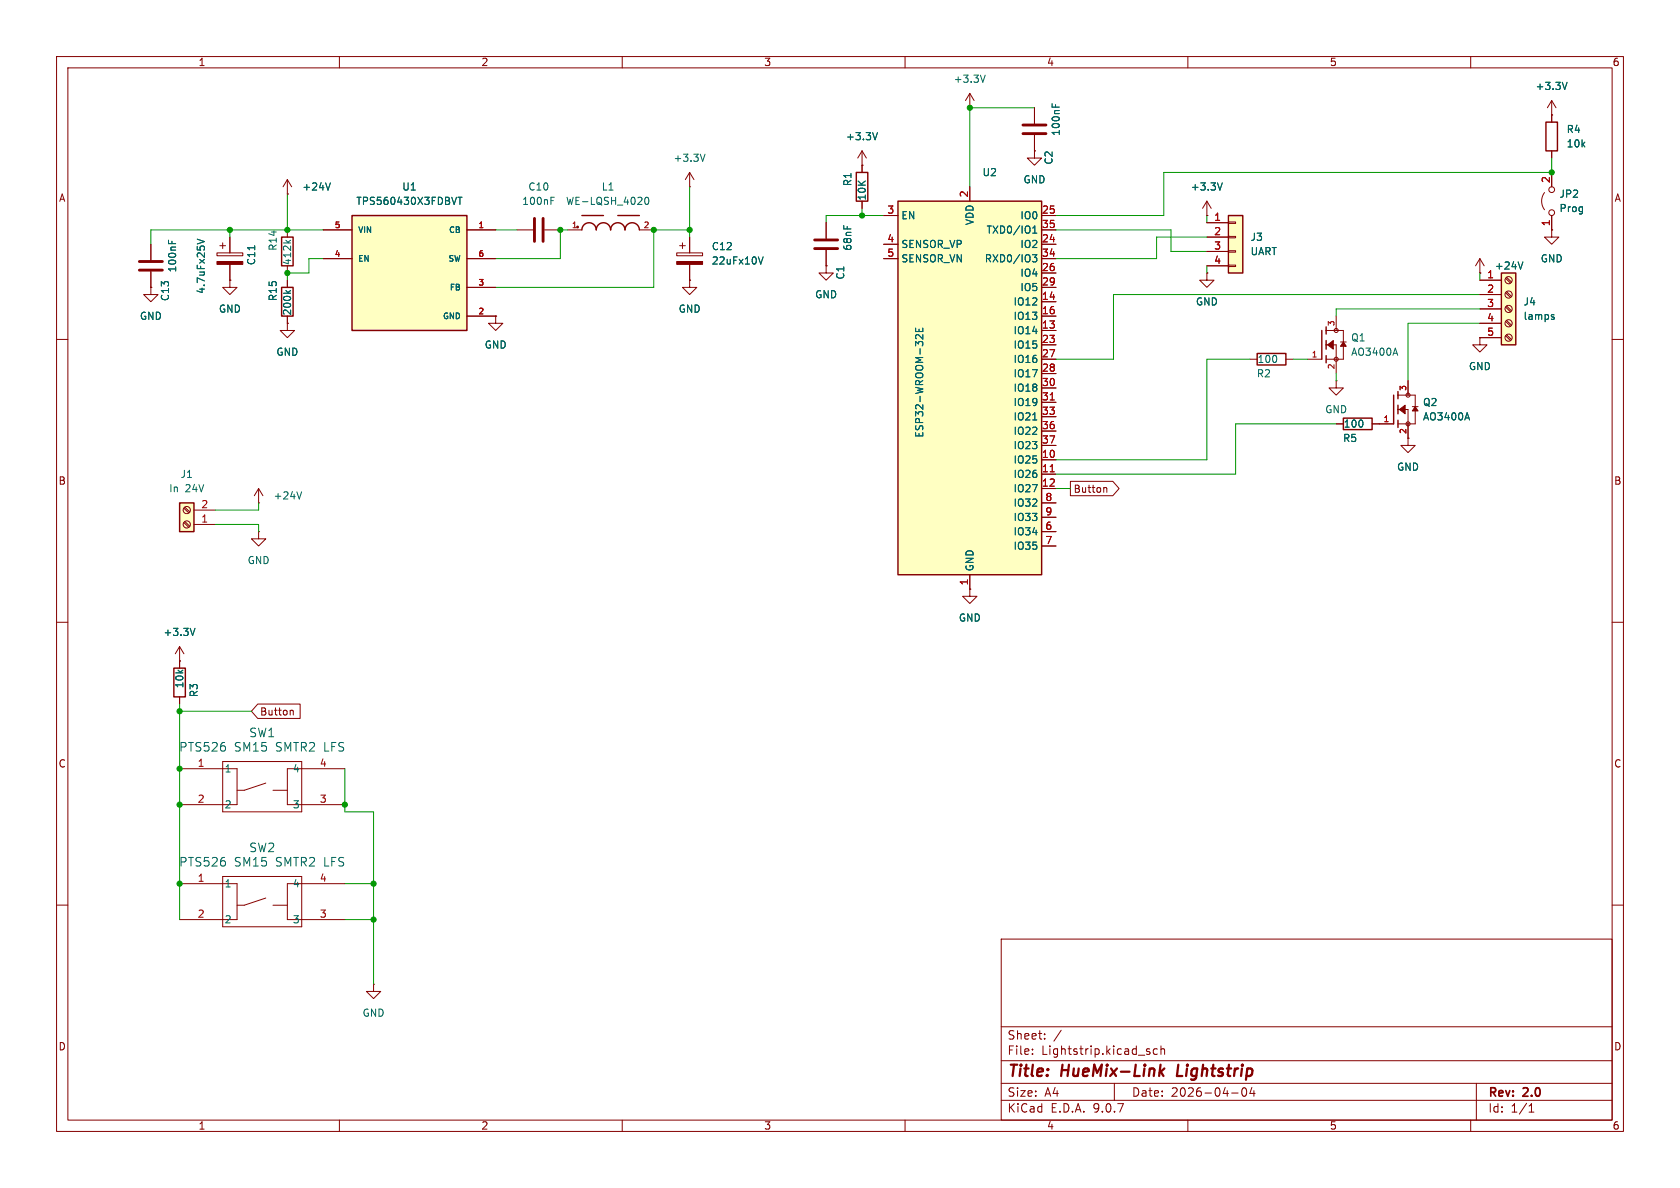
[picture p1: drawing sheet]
<svg xmlns="http://www.w3.org/2000/svg" width="297mm" height="210mm" viewBox="0 0 297 210" stroke-linecap="round" stroke-linejoin="round" font-family="sans-serif">
<g fill="none" stroke="#840000" stroke-width=".18">
<path d="M10 10h277v190h-277zM12 12h273v186h-273zM60 10v2M110 10v2M160 10v2M210 10v2M260 10v2M146 39.4v2.8M146 44.2v2.8M10 60h2M285 60h2M10 110h2"/>
<path d="M285 110h2M31.7 135.9h10.2v6.3h-10.2M39.4 134.6h13.9v8.9h-13.9zM47 138.4l-3.8 1.3h-1.3M48.3 139.7h2.5M61 135.9h-10.2v6.3h10.2M31.7 156.2h10.2v6.4h-10.2M39.4 154.9h13.9v8.9h-13.9zM47 158.8l-3.8 1.2h-1.3M61 156.2h-10.2v6.4h10.2M10 160h2M48.3 160h2.5"/>
<path d="M177 166h108v32h-108zM285 160h2M60 198v2M110 198v2M160 198v2M177 194.5h108M177 191.5h108M177 187.5h108M177 181.5h108M182.5 186.3v.1M182.5 185.5v.1M184.7 183.6v.1"/>
<path d="M184.7 182.8v.1M187.6 182.1l-1.3 2M197 191.5v3M202.9 185.4l.3 .1M202.9 185.9l.3 .1 .1 .2-.2 .2h-.3M204.6 185.5l-.4-.1-.3 .3v.4l.1 .2h.6M205.2 185.5l.3-.1 .3 .1 .1 .9M205.2 184.9v1.5M210 198v2M217.7 193.2h1.2M219.7 192.4a.81 .81 0 0 0 .3 1.4l.2-.1 .2-.5-.2-.8M221.3 192.2l-.3 1.1h.9"/>
<path d="M221.7 192.8v1M260 198v2M261 191.5v6.5M270.3 196.6h.9M270.3 195.5l.4-.4v1.5"/>
</g>
<path d="M205.2 189.4l.5 .8M205.8 188.9l-.8 .7M208.3 188.2l-.2 2h.9" fill="none" stroke="#840000" stroke-width=".4"/>
<path d="M144 43.9h4.1M144 42.4h4.1" fill="none" stroke="#840000" stroke-width=".51"/>
<path d="M31.7 88.9h2.6v5.1h-2.6z" fill="#ffffc2"/>
<path d="M31.7 88.9h2.6v5.1h-2.6zM30.7 118.1h2.1v5.1h-2.1z" fill="none" stroke="#840000" stroke-width=".25"/>
<g fill="none" stroke="#840000" stroke-width=".18">
<path d="M32.5 92.4l.9 .8M32.5 89.8l.9 .9M32.7 92.2l.9 .8M32.7 89.7l.9 .8M34.3 92.7h3.8M34.3 90.2h3.8M45.7 88.9h.1M45.7 94v1.3h1.3l-1.3 1.2-1.3-1.2h1.3M45.7 94h.1M45.7 86.4l-.7 1.2M45.7 86.4l.8 1.2M45.7 86.4v2.5"/>
<path d="M31.7 116.8h.1M31.7 114.3v3.8M31.7 114.3l-.7 1.3M31.7 114.3l.8 1.3M31.7 123.2v1.3"/>
<circle cx="33" cy="90.2" r=".63"/>
<circle cx="33" cy="92.7" r=".63"/>
</g>
<path d="M53.3 86.9l-.4 1.3M34.5 111.1l-.5 1.2" fill="none" stroke="#006464" stroke-width=".18"/>
<path d="M265.4 48.3h2.6v12.7h-2.6z" fill="#ffffc2"/>
<path d="M49.8 41.9h2v5.1h-2zM49.8 50.8h2v5.1h-2zM233.7 58.4v5.1M234.4 57.8v1.3M265.4 48.3h2.6v12.7h-2.6zM234.4 60.2v1.5M234.4 62.9v1.2M237.5 73.9h5.1v2h-5.1zM246.4 69.9v5M247.1 69.2v1.3M247.1 71.6v1.6M247.1 74.3v1.3" fill="none" stroke="#840000" stroke-width=".25"/>
<g fill="none" stroke="#840000" stroke-width=".18">
<path d="M50.8 34.3h.1M50.8 31.8v2.5M50.8 31.8l-.8 1.2M50.8 31.8l.8 1.2M26.7 50.8v1.3h1.2l-1.2 1.2-1.3-1.2h1.3M26.7 50.8h.1M26.7 43.2v2.8M26.7 48v2.8M38.4 44.7h4.5v.5h-4.5zM38.9 43.4h1M39.4 42.9v1M40.6 49.5v1.3h1.3l-1.3 1.3-1.2-1.3h1.2"/>
<path d="M40.6 49.5h.1M40.6 41.9v2.8M40.6 46.7v2.8M50.8 57.2v1.2h1.3l-1.3 1.3-1.3-1.3h1.3M50.8 57.2h.1M50.8 40.6v1.3M50.8 47v1.3M50.8 49.5v1.3M50.8 55.9v1.3M234.4 58.4h3.1v5.1h-3.1M236.2 55.9v2.5M261.6 48.3h.1"/>
<path d="M261.6 59.7v1.3h1.3l-1.3 1.2-1.3-1.2h1.3M261.6 59.7h.1M261.6 49.5h3.8M261.6 52.1h3.8M261.6 54.6h3.8M261.6 57.2h3.8M261.6 59.7h3.8M261.6 45.7l-.7 1.3M261.6 45.7l.8 1.3M261.6 45.7v2.6M266.2 49.2l.8 .8M266.2 51.7l.8 .9"/>
<path d="M266.2 54.3l.8 .8M266.2 56.8l.8 .9M266.2 59.4l.8 .8M266.3 49l.9 .9M266.3 51.6l.9 .8M266.3 54.1l.9 .8M266.3 56.6l.9 .9M266.3 59.2l.9 .8M231.1 63.5h2.6M234.4 61h1.8v5M236.2 74.9h1.3M237 60.5h1"/>
<path d="M242.6 74.9h3.8M247.1 69.9h3.1v5h-3.1M247.1 72.4h1.8v5.1M248.9 77.5v1.2h1.3l-1.3 1.3-1.3-1.3h1.3M248.9 77.5h.1M248.9 67.3v2.6M249.7 71.9h1"/>
<circle cx="236.2" cy="58.4" r=".36"/>
<circle cx="266.7" cy="49.5" r=".63"/>
<circle cx="266.7" cy="59.7" r=".63"/>
<circle cx="266.7" cy="54.6" r=".63"/>
<circle cx="266.7" cy="52.1" r=".63"/>
<circle cx="266.7" cy="57.1" r=".63"/>
<circle cx="236.2" cy="63.5" r=".36"/>
<circle cx="248.9" cy="69.9" r=".36"/>
<circle cx="248.9" cy="74.9" r=".36"/>
</g>
<g fill="none" stroke="#006464" stroke-width=".18">
<path d="M58.4 32.3l-.4 1.3M29.8 42.5v.6M30.4 42.6v.5M34.9 42.3l1.2 .4-1.2 .4M45 43.4v.8M50.5 42.5l.5 .4M50.5 51.4l.5 .4M51.4 42.5l-.5 .3M51.4 51.4l-.5 .3M269.2 46.3l-.4 1.3M274.4 56l.3 .1 .1 .2-.2 .2h-.2M274.4 55.6l.3 .1"/>
<path d="M246.7 61.5l.4 1.3M259.4 73l.4 1.2"/>
</g>
<g fill="#840000" stroke="#840000" stroke-width=".18">
<path d="M234.7 61l1-.8v1.5z"/>
<path d="M237.5 60.5l.5 .7h-1z"/>
<path d="M247.4 72.4l1-.8v1.6z"/>
<path d="M250.2 71.9l.5 .7h-1z"/>
<path d="M38.4 46.2h4.5v.5h-4.5z"/>
</g>
<path d="M24.6 47.8h4.1M24.6 46.2h4.1" fill="none" stroke="#840000" stroke-width=".51"/>
<path d="M62.2 38.1h20.3v20.3h-20.3z" fill="#ffffc2"/>
<path d="M62.2 38.1h20.3v20.3h-20.3z" fill="none" stroke="#840000" stroke-width=".25"/>
<path d="M57.1 40.6h5.1M57.1 45.7h5.1M82.5 40.6h5.1M82.5 45.7h5.1M82.5 50.8h5.1M82.5 55.9h5.1M87.6 55.9v1.3h1.3l-1.3 1.2-1.2-1.2h1.2M87.6 55.9h.1" fill="none" stroke="#840000" stroke-width=".18"/>
<path d="M80.9 34.9h.8M81.3 34.9v1.2" fill="none" stroke="#006464" stroke-width=".18"/>
<path d="M217.2 38.1h2.5v10.2h-2.5z" fill="#ffffc2"/>
<path d="M217.2 38.1h2.5v10.2h-2.5zM273.3 21.6h2v5.1h-2zM222.2 62.5h5.1v2h-5.1z" fill="none" stroke="#840000" stroke-width=".25"/>
<g fill="none" stroke="#840000" stroke-width=".18">
<path d="M171.4 19.1h.1M171.4 16.5l-.7 1.3M171.4 16.5l.8 1.3M171.4 16.5v2.6M182.9 19.1v2.7M274.3 17.8l-.7 1.3M274.3 17.8l.8 1.3M274.3 17.8v3.8M121.9 33h.1M121.9 30.5l-.7 1.3M121.9 30.5l.8 1.3M121.9 30.5v2.5"/>
<path d="M182.9 26.7v1.2h1.2l-1.2 1.3-1.3-1.3h1.3M182.9 26.7h.1M182.9 23.9v2.8M213.4 38.1h.1M213.4 39.4h3.8M213.4 35.6l-.8 1.2M213.4 35.6l.7 1.2M213.4 35.6v2.5M217.2 39.2h1.2v.3h-1.2zM273 34a2.53 2.53 0 0 0 0 3.1M274.3 20.3h.1M274.3 26.7v1.2"/>
<path d="M274.3 30.5v2.5M274.3 38.1v2.5M119.6 44.7h4.6v.5h-4.6zM120.1 43.4h1.1M120.6 42.9v1M121.9 49.5v1.3h1.3l-1.3 1.3-1.3-1.3h1.3M121.9 49.5h.1M121.9 41.9v2.8M121.9 46.7v2.8M213.4 48.3v1.2h1.2l-1.2 1.3-1.3-1.3h1.3M213.4 48.3h.1M213.4 41.9h3.8"/>
<path d="M213.4 44.5h3.8M213.4 47h3.8M217.2 41.8h1.2v.2h-1.2zM217.2 44.3h1.2v.3h-1.2zM217.2 46.9h1.2v.2h-1.2zM274.3 40.6v1.3h1.3l-1.3 1.3-1.3-1.3h1.3M274.3 40.6h.1M221 63.5h1.2M227.3 63.5h1.3M236.2 67.3v1.3h1.3l-1.3 1.3-1.3-1.3h1.3M236.2 67.3h.1M66 174v1.3h1.3l-1.3 1.2-1.2-1.2h1.2"/>
<path d="M66 174h.1"/>
<circle cx="274.3" cy="37.6" r=".51"/>
<circle cx="274.3" cy="33.5" r=".51"/>
</g>
<path d="M180.8 23.6h4.1M180.8 22.1h4.1" fill="none" stroke="#840000" stroke-width=".51"/>
<path d="M174.2 13.3l-.5 1.2M186 18.3v.6M186.6 18.5v.4M277 14.5l-.4 1.3M124.6 27.2l-.4 1.3M216.1 32.3l-.4 1.3M134.1 45.4l.4 1.3 .4-1.3" fill="none" stroke="#006464" stroke-width=".18"/>
<path d="M119.6 46.2h4.6v.5h-4.6z" fill="#840000" stroke="#840000" stroke-width=".18"/>
<path d="M158.7 35.6h25.4v66h-25.4z" fill="#ffffc2"/>
<g fill="none" stroke="#840000" stroke-width=".25">
<path d="M102.9 38.1h3.8M109.2 38.1h3.8M151.4 30.5h2v5.1h-2zM158.7 35.6h25.4v66h-25.4zM102.9 40.6a1.27 1.27 0 0 1 1.2-1.2 1.27 1.27 0 0 1 1.3 1.2 1.27 1.27 0 0 1 1.3-1.2 1.27 1.27 0 0 1 1.2 1.2 1.27 1.27 0 0 1 1.3-1.2 1.27 1.27 0 0 1 1.3 1.2 1.27 1.27 0 0 1 1.3-1.2 1.27 1.27 0 0 1 1.2 1.2"/>
<circle cx="102.1" cy="40.1" r=".13"/>
</g>
<g fill="none" stroke="#840000" stroke-width=".18">
<path d="M182.9 19.1v2.7M50.8 34.3h.1M146 39.4v2.8M152.4 29.2h.1M152.4 26.7l-.8 1.2M152.4 26.7l.8 1.2M152.4 26.7v3.8M152.4 35.6v1.2M156.2 38.1h2.5M171.4 33v2.6M182.9 26.7h.1M182.9 23.9v2.8"/>
<path d="M184.1 38.1h2.6M213.4 38.1h.1M213.4 39.4h3.8M274.3 20.3h.1M274.3 20.3v1.3M274.3 26.7v1.2M274.3 30.5v2.5M274.3 38.1v2.5M26.7 50.8h.1M26.7 43.2v2.8M26.7 48v2.8M40.6 49.5h.1"/>
<path d="M40.6 41.9v2.8M40.6 46.7v2.8M50.8 57.2h.1M50.8 49.5v1.3M50.8 55.9v1.3M57.1 45.7h5.1M57.1 40.6h5.1M82.5 45.7h5.1M82.5 40.6h5.1M82.5 50.8h5.1M82.5 55.9h5.1M87.6 55.9h.1"/>
<path d="M91.4 40.6h2.8M96.3 40.6h2.8M100.3 40.6h2.6M113 40.6h2.6M121.9 49.5h.1M121.9 41.9v2.8M121.9 46.7v2.8M146 47v1.3h1.3l-1.3 1.2-1.2-1.2h1.2M146 47h.1M146 44.2v2.8M156.2 43.2h2.5M156.2 45.7h2.5"/>
<path d="M184.1 43.2h2.6M184.1 45.7h2.6M184.1 40.6h2.6M184.1 48.3h2.6M184.1 50.8h2.6M184.1 53.3h2.6M184.1 55.9h2.6M184.1 58.4h2.6M213.4 48.3h.1M213.4 41.9h3.8M213.4 44.5h3.8M213.4 47h3.8"/>
<path d="M261.6 59.7h.1M261.6 48.3h.1M261.6 49.5h3.8M261.6 52.1h3.8M261.6 54.6h3.8M261.6 57.2h3.8M261.6 59.7h3.8M274.3 40.6h.1M184.1 61h2.6M184.1 63.5h2.6M184.1 66h2.6M184.1 68.6h2.6"/>
<path d="M184.1 71.1h2.6M184.1 73.7h2.6M184.1 76.2h2.6M184.1 78.7h2.6M236.2 74.9h1.3M242.6 74.9h3.8M248.9 77.5h.1M248.9 67.3v2.6M248.9 74.9v2.6M184.1 81.3h2.6M184.1 83.8h2.6M184.1 86.4h2.6"/>
<path d="M184.1 88.9h2.6M184.1 91.4h2.6M184.1 94h2.6M184.1 96.5h2.6M189.2 85.1h7.5l1.1 1.3-1.1 1.2h-7.5zM195.3 86.2l.4 .2v.6M31.7 116.8h.1M31.7 116.8v1.3M171.4 104.1v1.3h1.3l-1.3 1.3-1.2-1.3h1.2M171.4 104.1h.1M171.4 101.6v2.5M31.7 123.2v1.3"/>
<path d="M45.6 124.5h7.5v2.5h-7.5l-1.2-1.3zM51.5 125.6l.3 .1v.7"/>
</g>
<g fill="none" stroke="#006464" stroke-width=".18">
<path d="M186 18.3v.6M186.6 18.5v.4M277 14.5l-.4 1.3M58.4 32.3l-.4 1.3M80.9 34.9h.8M81.3 34.9v1.2M97.4 35.5h.4M97.4 34.9h.6M114.1 35l.2-.1a.68 .68 0 0 1 .4 .6 .68 .68 0 0 1-.4 .6l-.2-.1-.1-.3zM155.1 23.4l-.4 1.3M216.1 32.3l-.4 1.3M29.8 42.5v.6"/>
<path d="M30.4 42.6v.5M34.9 42.3l1.2 .4-1.2 .4M45 43.4v.8M50.5 51.4l.5 .4M51.4 51.4l-.5 .3M134.1 45.4l.4 1.3 .4-1.3M161.9 58v.6h1.2v-.6M162.5 58.2v.4M163.1 59.2v.7l-.9-.7-.3 .2 .1 .5M182.5 45h.8l-.4 .5 .3 .1v.6l-.1 .1-.5-.1M182.6 41.2h.7M182.6 40.3l.3-.4v1.3"/>
<path d="M269.2 46.3l-.4 1.3M274.4 56l.3 .1 .1 .2-.2 .2h-.2M274.4 55.6l.3 .1M182.6 74.2h.7M259.4 73l.4 1.2M34.5 111.1l-.5 1.2"/>
</g>
<path d="M185.7 70.7h.7M185.7 83.4h.7" fill="none" stroke="#a90000" stroke-width=".18"/>
<path d="M94.5 38.6v4.1M96 38.6v4.1" fill="none" stroke="#840000" stroke-width=".51"/>
<g fill="none" stroke="#009600" stroke-width=".18">
<path d="M182.9 19.1h-11.5v13.9M50.8 34.3v6.3M121.9 33v8.9M152.4 36.8v1.3M156.2 38.1h-10.2v1.3M213.4 38.1v1.3M274.3 27.9v2.6h-68.6v7.6h-19M40.6 40.6v1.3M57.1 40.6h-30.4v2.6M57.1 45.7h-2.5v2.6h-3.8v1.2M87.6 40.6h3.8M100.3 40.6h-1.2v5.1h-11.5"/>
<path d="M121.9 40.6h-6.3v10.2h-28M186.7 40.6h20.3v3.9h6.4M213.4 41.9h-8.9v3.8h-17.8M213.4 47v1.3M261.6 52.1h-64.8v11.4h-10.1M261.6 54.6h-25.4v1.3M261.6 57.2h-12.7v10.1M261.6 48.3v1.2M221 63.5h-7.6v17.8h-26.7M228.6 63.5h2.5M236.2 74.9h-17.8v8.9h-31.7M236.2 66v1.3"/>
<path d="M38.1 92.7h7.6v1.3M45.7 88.9v1.3h-7.6M186.7 86.4h2.5M31.7 124.5v38.1M31.7 125.7h12.7M61 135.9v7.6h5v30.5M61 156.2h5M61 162.6h5"/>
</g>
<g fill="#009600" stroke="#009600" stroke-width=".18">
<circle cx="50.8" cy="40.6" r=".46"/>
<circle cx="40.6" cy="40.6" r=".46"/>
<circle cx="50.8" cy="48.3" r=".46"/>
<circle cx="171.4" cy="19.1" r=".46"/>
<circle cx="115.6" cy="40.6" r=".46"/>
<circle cx="121.9" cy="40.6" r=".46"/>
<circle cx="99.1" cy="40.6" r=".46"/>
<circle cx="152.4" cy="38.1" r=".46"/>
<circle cx="274.3" cy="30.5" r=".46"/>
<circle cx="31.7" cy="125.7" r=".46"/>
<circle cx="31.7" cy="135.9" r=".46"/>
<circle cx="31.7" cy="142.2" r=".46"/>
<circle cx="66" cy="156.2" r=".46"/>
<circle cx="61" cy="142.2" r=".46"/>
<circle cx="31.7" cy="156.2" r=".46"/>
<circle cx="66" cy="162.6" r=".46"/>
</g>
<g font-size="2.8" fill="#840000">
<text x="178" y="190.9">Title:</text>
<text x="187.7" y="190.9">HueMix-Link</text>
<text x="208.9" y="190.9">Lightstrip</text>
</g>
<g font-size="2.1" fill="#006464">
<text x="44" y="130.5">SW1</text>
<text x="31.6" y="133.1">PTS526</text>
<text x="41.4" y="133.1">SM15</text>
<text x="48.8" y="133.1">SMTR2 LFS</text>
<text x="31.6" y="153.4">PTS526</text>
<text x="41.4" y="153.4">SM15</text>
<text x="44" y="150.9">SW2</text>
<text x="48.8" y="153.4">SMTR2 LFS</text>
</g>
<g font-size="2.1" fill="#840000">
<text x="178" y="184">Sheet:</text>
<text x="178" y="186.7">File:</text>
<text x="184.1" y="186.7">Lightstrip.kicad_sch</text>
<text x="178" y="196.9">KiCad</text>
<text x="178" y="194.1">Size:</text>
<text x="184.7" y="194.1">A4</text>
<text x="185.7" y="196.9">E.D.A.</text>
<text x="193.3" y="196.9">9.0.7</text>
<text x="200" y="194.1">Date:</text>
<text x="207" y="194.1">2026-04-04</text>
<text x="263" y="194.3">Rev:</text>
<text x="263" y="196.9">Id:</text>
<text x="267.1" y="196.9">1/1</text>
<text x="269.4" y="194.3">2.0</text>
</g>
<g font-size="1.8" fill="#840000">
<text x="35" y="11.9">1</text>
<text x="85" y="11.9">2</text>
<text x="135" y="11.9">3</text>
<text x="185" y="11.9">4</text>
<text x="235" y="11.9">5</text>
<text x="285" y="11.9">6</text>
<text x="10.3" y="35.9">A</text>
<text x="285.3" y="35.9">A</text>
<text x="10.3" y="85.9">B</text>
<text x="189.7" y="87.3">Button</text>
<text x="285.3" y="85.9">B</text>
<text x="45.9" y="126.7">Button</text>
<text x="10.3" y="135.9">C</text>
<text x="285.3" y="135.9">C</text>
<text x="10.3" y="185.9">D</text>
<text x="285.3" y="185.9">D</text>
<text x="35" y="199.9">1</text>
<text x="85" y="199.9">2</text>
<text x="135" y="199.9">3</text>
<text x="185" y="199.9">4</text>
<text x="235" y="199.9">5</text>
<text x="285" y="199.9">6</text>
</g>
<g font-size="1.8" fill="#006464">
<text x="168.5" y="14.8">+3.3V</text>
<text x="271.4" y="16.1">+3.3V</text>
<text x="276.9" y="23.7">R4</text>
<text x="119" y="28.8">+3.3V</text>
<text x="149.5" y="25">+3.3V</text>
<text x="186.3" y="29.2" transform="rotate(-90 186.3 29.2)">C2</text>
<text x="187.6" y="24.1" transform="rotate(-90 187.6 24.1)">100nF</text>
<text x="276.9" y="26.3">10k</text>
<text x="53.3" y="33.9">+24V</text>
<text x="71" y="33.9">U1</text>
<text x="93.3" y="33.9">C10</text>
<text x="106.3" y="33.9">L1</text>
<text x="150.7" y="33" transform="rotate(-90 150.7 33)">R1</text>
<text x="153.3" y="35.6" transform="rotate(-90 153.3 35.6)">10K</text>
<text x="173.6" y="31.3">U2</text>
<text x="180.8" y="32.6">GND</text>
<text x="210.4" y="33.9">+3.3V</text>
<text x="275.6" y="35.2">JP2</text>
<text x="62.9" y="36.4">TPS560430X3FDBVT</text>
<text x="92.2" y="36.4">100nF</text>
<text x="100" y="36.4">WE-LQSH_4020</text>
<text x="159.3" y="39">EN</text>
<text x="172.3" y="39.9" transform="rotate(-90 172.3 39.9)">VDD</text>
<text x="174.3" y="41.5">TXD0/IO1</text>
<text x="180.3" y="39">IO0</text>
<text x="275.6" y="37.7">Prog</text>
<text x="45.3" y="47" transform="rotate(-90 45.3 47)">C11</text>
<text x="49.1" y="44.4" transform="rotate(-90 49.1 44.4)">R14</text>
<text x="51.7" y="47" transform="rotate(-90 51.7 47)">412k</text>
<text x="125.7" y="47">22uFx10V</text>
<text x="125.7" y="44.4">C12</text>
<text x="150.7" y="44.4" transform="rotate(-90 150.7 44.4)">68nF</text>
<text x="159.3" y="44">SENSOR_VP</text>
<text x="159.3" y="46.6">SENSOR_VN</text>
<text x="174" y="46.6">RXD0/IO3</text>
<text x="180.3" y="44">IO2</text>
<text x="221" y="42.8">J3</text>
<text x="221" y="45.3">UART</text>
<text x="264.2" y="47.9">+24V</text>
<text x="272.3" y="46.6">GND</text>
<text x="30.1" y="53.3" transform="rotate(-90 30.1 53.3)">C13</text>
<text x="31.3" y="48.3" transform="rotate(-90 31.3 48.3)">100nF</text>
<text x="36.4" y="52.1" transform="rotate(-90 36.4 52.1)">4.7uFx25V</text>
<text x="49.1" y="53.3" transform="rotate(-90 49.1 53.3)">R15</text>
<text x="144" y="52.9">GND</text>
<text x="149.5" y="49.5" transform="rotate(-90 149.5 49.5)">C1</text>
<text x="180.3" y="49.1">IO4</text>
<text x="180.3" y="51.7">IO5</text>
<text x="24.6" y="56.7">GND</text>
<text x="38.6" y="55.5">GND</text>
<text x="51.7" y="55.9" transform="rotate(-90 51.7 55.9)">200k</text>
<text x="119.9" y="55.5">GND</text>
<text x="179.1" y="54.2">IO12</text>
<text x="179.1" y="56.7">IO13</text>
<text x="179.1" y="59.3">IO14</text>
<text x="211.3" y="54.2">GND</text>
<text x="269.2" y="54.2">J4</text>
<text x="269.2" y="56.7">lamps</text>
<text x="48.8" y="63.1">GND</text>
<text x="85.6" y="61.8">GND</text>
<text x="179.1" y="61.8">IO15</text>
<text x="179.1" y="64.4">IO16</text>
<text x="222.2" y="64.4">100</text>
<text x="238.8" y="63.1">AO3400A</text>
<text x="238.8" y="60.6">Q1</text>
<text x="259.6" y="65.6">GND</text>
<text x="179.1" y="66.9">IO17</text>
<text x="179.1" y="69.4">IO18</text>
<text x="179.1" y="72">IO19</text>
<text x="222.1" y="66.9">R2</text>
<text x="251.5" y="72">Q2</text>
<text x="163.4" y="77.5" transform="rotate(-90 163.4 77.5)">ESP32-WROOM-32E</text>
<text x="179.1" y="74.5">IO21</text>
<text x="179.1" y="77.1">IO22</text>
<text x="234.2" y="73.3">GND</text>
<text x="237.5" y="75.8">100</text>
<text x="251.5" y="74.5">AO3400A</text>
<text x="179.1" y="79.6">IO23</text>
<text x="179.1" y="82.1">IO25</text>
<text x="237.3" y="78.3">R5</text>
<text x="246.9" y="83.4">GND</text>
<text x="29.8" y="87.2">In</text>
<text x="31.8" y="84.7">J1</text>
<text x="32.7" y="87.2">24V</text>
<text x="48.3" y="88.5">+24V</text>
<text x="179.1" y="84.7">IO26</text>
<text x="179.1" y="87.2">IO27</text>
<text x="179.1" y="89.8">IO32</text>
<text x="179.1" y="92.3">IO33</text>
<text x="179.1" y="94.8">IO34</text>
<text x="43.7" y="99.9">GND</text>
<text x="172.3" y="101.1" transform="rotate(-90 172.3 101.1)">GND</text>
<text x="179.1" y="97.4">IO35</text>
<text x="28.8" y="112.6">+3.3V</text>
<text x="169.4" y="110.1">GND</text>
<text x="32.6" y="121.8" transform="rotate(-90 32.6 121.8)">10k</text>
<text x="35.2" y="123.3" transform="rotate(-90 35.2 123.3)">R3</text>
<text x="39.6" y="136.8">1</text>
<text x="51.7" y="136.8">4</text>
<text x="39.6" y="143.1">2</text>
<text x="51.7" y="143.1">3</text>
<text x="39.6" y="157.1">1</text>
<text x="51.7" y="157.1">4</text>
<text x="39.6" y="163.4">2</text>
<text x="51.7" y="163.4">3</text>
<text x="64" y="179.9">GND</text>
</g>
<g font-size="1.8" fill="#a90000">
<text x="171.2" y="35" transform="rotate(-90 171.2 35)">2</text>
<text x="274.1" y="32.5" transform="rotate(-90 274.1 32.5)">2</text>
<text x="156.8" y="37.8">3</text>
<text x="184.1" y="37.8">25</text>
<text x="184.1" y="40.4">35</text>
<text x="214.6" y="39.1">1</text>
<text x="214.6" y="41.7">2</text>
<text x="274.1" y="40.1" transform="rotate(-90 274.1 40.1)">1</text>
<text x="156.8" y="42.9">4</text>
<text x="156.8" y="45.5">5</text>
<text x="184.1" y="42.9">24</text>
<text x="184.1" y="45.5">34</text>
<text x="214.6" y="44.2">3</text>
<text x="214.6" y="46.7">4</text>
<text x="184.1" y="48">26</text>
<text x="184.1" y="50.5">29</text>
<text x="184.1" y="53.1">14</text>
<text x="262.8" y="49.3">1</text>
<text x="262.8" y="51.8">2</text>
<text x="184.1" y="55.6">16</text>
<text x="184.1" y="58.2">13</text>
<text x="262.8" y="54.4">3</text>
<text x="262.8" y="56.9">4</text>
<text x="262.8" y="59.4">5</text>
<text x="184.1" y="60.7">23</text>
<text x="184.1" y="63.2">27</text>
<text x="184.1" y="65.8">28</text>
<text x="184.1" y="68.3">30</text>
<text x="184.1" y="70.9">31</text>
<text x="184.1" y="73.4">33</text>
<text x="184.1" y="75.9">36</text>
<text x="184.1" y="78.5">37</text>
<text x="184.1" y="81">10</text>
<text x="184.1" y="83.6">11</text>
<text x="35.5" y="89.9">2</text>
<text x="184.1" y="86.1">12</text>
<text x="184.7" y="88.6">8</text>
<text x="35.5" y="92.5">1</text>
<text x="184.7" y="91.2">9</text>
<text x="184.7" y="93.7">6</text>
<text x="184.7" y="96.3">7</text>
<text x="171.2" y="103.6" transform="rotate(-90 171.2 103.6)">1</text>
<text x="34.9" y="135.6">1</text>
<text x="56.4" y="135.6">4</text>
<text x="34.9" y="142">2</text>
<text x="56.4" y="142">3</text>
<text x="34.9" y="156">1</text>
<text x="56.4" y="156">4</text>
<text x="34.9" y="162.3">2</text>
<text x="56.4" y="162.3">3</text>
</g>
<g font-size="1.4" fill="#a90000">
<text x="59.1" y="40.4">5</text>
<text x="84.5" y="40.4">1</text>
<text x="101" y="40.4">1</text>
<text x="113.7" y="40.4">2</text>
<text x="59.1" y="45.5">4</text>
<text x="84.5" y="45.5">6</text>
<text x="84.5" y="50.5">3</text>
<text x="84.5" y="55.6">2</text>
<text x="236" y="57.8" transform="rotate(-90 236 57.8)">3</text>
<text x="231.8" y="63.2">1</text>
<text x="236" y="65.4" transform="rotate(-90 236 65.4)">2</text>
<text x="248.7" y="69.2" transform="rotate(-90 248.7 69.2)">3</text>
<text x="244.5" y="74.7">1</text>
<text x="248.7" y="76.8" transform="rotate(-90 248.7 76.8)">2</text>
</g>
<g font-size="1.4" fill="#006464">
<text x="63.2" y="41.4">VIN</text>
<text x="79.2" y="41.4">CB</text>
<text x="63.2" y="46.5">EN</text>
<text x="79.2" y="46.5">SW</text>
<text x="79.4" y="51.5">FB</text>
<text x="78.2" y="56.6">GND</text>
</g>
</svg>
